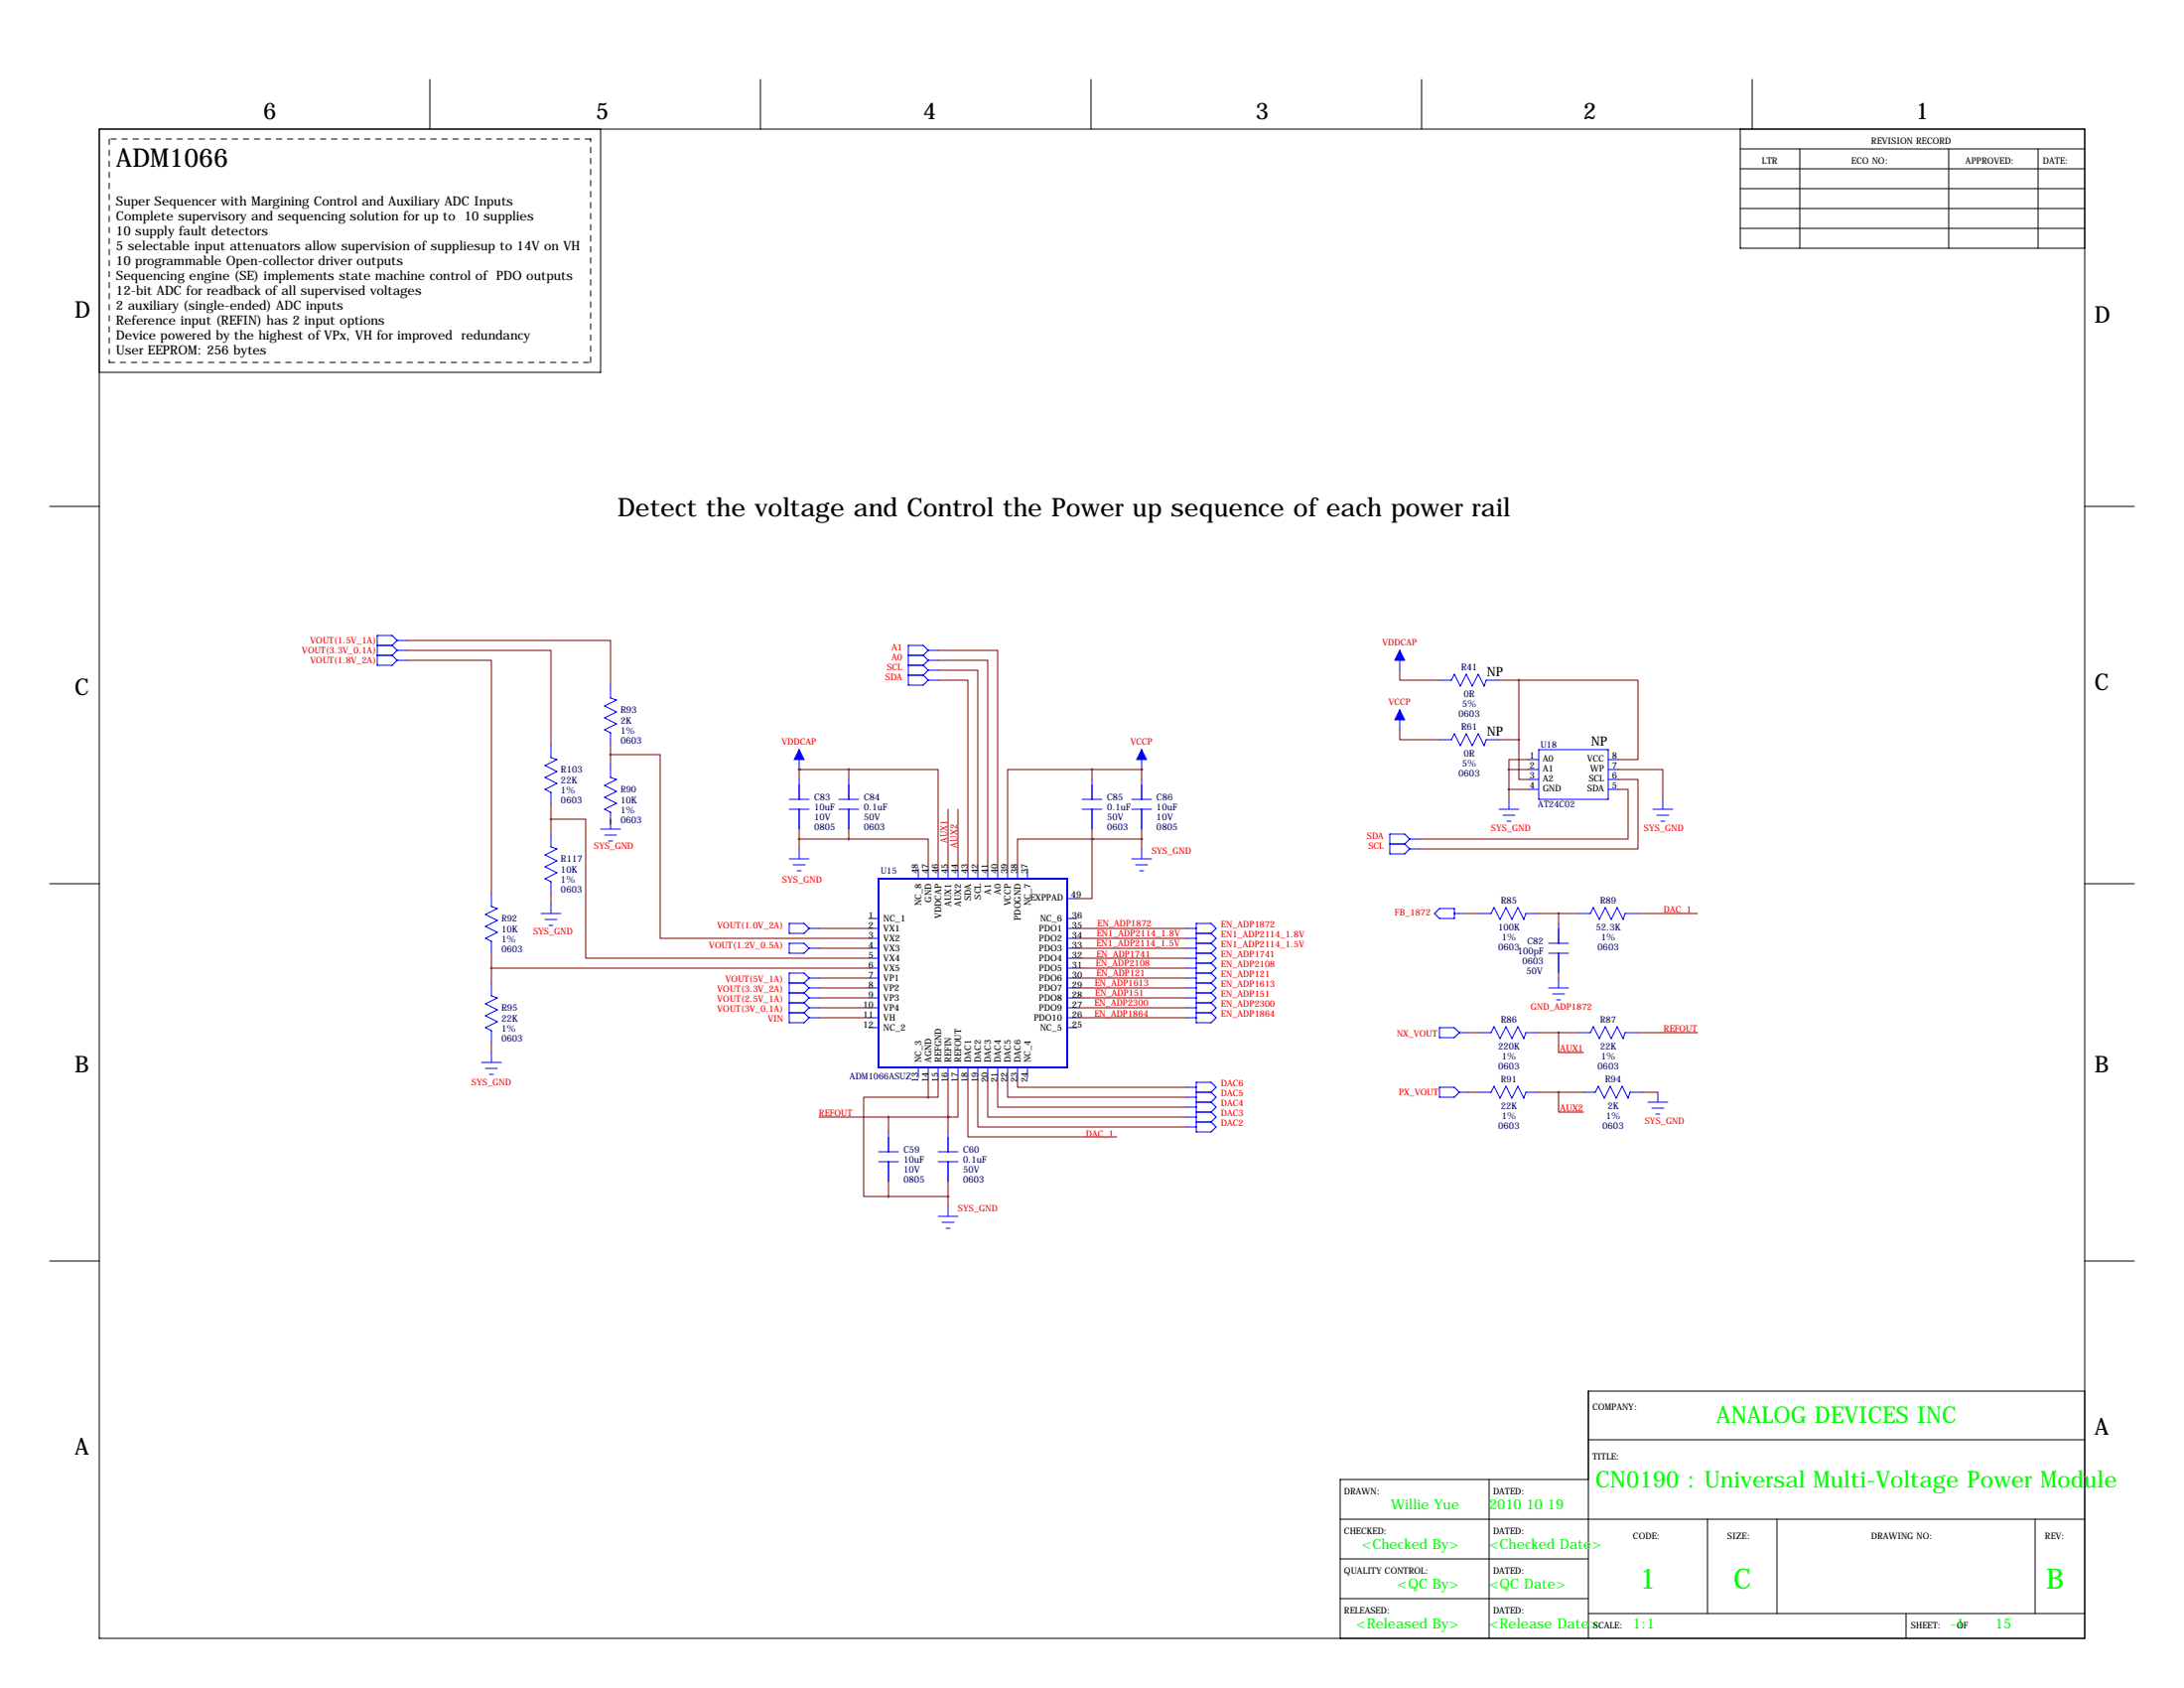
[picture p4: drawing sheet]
<svg xmlns="http://www.w3.org/2000/svg" width="559mm" height="432mm" viewBox="0 0 559 432" stroke-linecap="round" stroke-linejoin="round" font-family="sans-serif">
<g fill="none" stroke="#000" stroke-width=".25">
<path d="M25.4 33h508v386.1h-508zM110 20.3v12.7M153.7 33v62.2h-128.3M194.6 20.3v12.7M279.1 20.3v12.7M363.7 20.3v12.7M445.3 38.1h88.1M445.3 33v30.5h88.1M448.3 20.3v12.7M460.5 38.1v25.4M498.6 38.1v25.4M521.5 38.1v25.4"/>
<path d="M445.3 48.3h88.1M445.3 43.2h88.1M445.3 53.3h88.1M445.3 58.4h88.1M12.7 129.5h12.7M533.4 129.5h12.7M12.7 226.1h12.7M533.4 226.1h12.7M12.7 322.6h12.7M533.4 322.6h12.7M533.4 355.9h-127v63.2M381 378.5v40.6"/>
<path d="M406.4 368.3h127M406.4 378.5h-63.5v40.6M342.9 388.6h190.5M342.9 398.8h63.5M436.9 388.6v24.1M454.7 388.6v24.1M520.7 388.6v24.1M342.9 408.9h63.5M406.4 412.7h127M487.7 412.7v6.4"/>
</g>
<path d="M27.9 35.6v57.1M151.1 35.6h-123.2M27.9 92.7h123.2M151.1 92.7v-57.1" fill="none" stroke="#000" stroke-width=".25" stroke-dasharray="1.4 1.4"/>
<g fill="none" stroke="#00f" stroke-width=".25">
<path d="M96.5 165.1h3.8M96.5 167.6h3.8M100.3 167.6l1.3 1.3M100.3 165.1l1.3 1.3M101.6 163.8h2.5M101.6 163.8l-1.3 1.3M101.6 163.8l-1.3-1.2h-3.8v7.6h3.8l1.3-1.3M101.6 168.9h2.5M101.6 166.4h2.5M101.6 166.4l-1.3 1.2M156.2 175.3v3.3l1.5 .5-3 1.5 3 1.5-3 1.5 3 1.6-3 1.5 1.5 .8v3M232.4 170.2h3.8"/>
<path d="M232.4 167.6h3.8M232.4 172.7h3.8M236.2 172.7l1.3 1.3M236.2 170.2l1.3 1.2M236.2 167.6l1.3 1.3M237.5 174h2.5M237.5 166.4l-1.3-1.3h-3.8v10.2h3.8l1.3-1.3M237.5 168.9h2.5M237.5 171.4h2.5M237.5 171.4l-1.3 1.3M237.5 168.9l-1.3 1.3M237.5 166.4h2.5"/>
<path d="M237.5 166.4l-1.3 1.2M358.1 166.4v5M368.3 174h3l.8-1.5 1.5 3 1.6-3 1.5 3 1.5-3 1.5 3 .5-1.5h3.3M141 190.5v3.3l1.5 .5-3.1 1.5 3.1 1.6-3.1 1.5 3.1 1.5-3.1 1.5 1.6 .8v3M156.2 195.6v3.3l1.5 .5-3 1.5 3 1.5-3 1.6 3 1.5-3 1.5 1.5 .8v4.3M204.5 191.8v5M204.5 199.4v5.1M217.2 199.4v5.1M279.4 199.4v5.1M292.1 191.8v5M292.1 199.4v5.1M358.1 181.6v5.1"/>
<path d="M368.3 189.2h3l.8-1.5 1.5 3.1 1.6-3.1 1.5 3.1 1.5-3.1 1.5 3.1 .5-1.6h3.3M391.2 194.3h2.5M391.2 196.8h2.5M391.2 199.4h2.5M393.7 191.8h17.8v12.7h-17.8zM411.5 194.3h2.5M411.5 196.8h2.5M411.5 199.4h2.5M141 213.4v3.3l1.5 .5-3.1 1.5 3.1 1.5-3.1 1.5 3.1 1.6-3.1 1.5 1.6 .8v3M153.7 212.1h5M154.7 213.6h3M155.7 215.1h1"/>
<path d="M201.9 204.5h5.1M201.9 207h5.1M201.9 219.7h5.1M204.5 207v5.1M204.5 217.2v2.5M214.6 204.5h5.1M214.6 207h5.1M217.2 207v5.1M276.9 204.5h5M276.9 207h5M279.4 207v5.1M289.6 204.5h5"/>
<path d="M289.6 207h5M289.6 219.7h5M292.1 207v5.1M292.1 217.2v2.5M355.6 215.9h3.8M359.4 215.9l1.3 1.3M360.7 217.2h2.5M360.7 214.6l-1.3-1.2h-3.8v5h3.8l1.3-1.2M360.7 214.6h2.5M360.7 214.6l-1.3 1.3M383.5 207h5.1M384.6 208.5h3"/>
<path d="M385.6 210.1h1M386.1 204.5v2.5M391.2 201.9h2.5M411.5 201.9h2.5M422.9 207h5.1M423.9 208.5h3.1M424.9 210.1h1.1M425.4 204.5v2.5M125.7 228.6v3.3l1.6 .5-3.1 1.5 3.1 1.6-3.1 1.5 3.1 1.5-3.1 1.5 1.5 .8v3M138.4 233.7h5.1M139.4 235.2h3.1M140.5 236.7h1"/>
<path d="M141 231.1v2.6M201.9 236.2h3.8l1.3 1.3-1.3 1.3h-3.8zM202.9 221.2h3.1M204 222.8h1M207 237.5h2.5M222.2 234.9h2.6M222.2 237.5h2.6M234.9 222.2v2.6M237.5 222.2v2.6M240 222.2v2.6M242.6 222.2v2.6M245.1 222.2v2.6"/>
<path d="M247.6 222.2v2.6M250.2 222.2v2.6M252.7 222.2v2.6M255.3 222.2v2.6M257.8 222.2v2.6M260.3 222.2v2.6M262.9 222.2v2.6M273 234.9h2.6M273 237.5h2.6M273 229.9h2.6M290.6 221.2h3M291.6 222.8h1"/>
<path d="M303.5 237.5h2.6M306.1 238.8h3.8M309.9 238.8l1.2-1.3-1.2-1.3h-3.8v25.4h3.8l1.2-1.3-1.2-1.2M309.9 238.8l1.2 1.2-1.2 1.3M368.3 232.4h3.8v2.5h-3.8l-1.3-1.2zM372.1 233.7h2.5M378.5 233.7h3l.8-1.5 1.5 3 1.5-3 1.5 3 1.6-3 1.5 3 .5-1.5h3.3M398.8 236.2v5.1M403.9 233.7h3l.8-1.5 1.5 3 1.5-3 1.5 3 1.6-3 1.5 3 .5-1.5h3.3M125.7 251.5v3.3l1.6 .5-3.1 1.5 3.1 1.5-3.1 1.5 3.1 1.6-3.1 1.5 1.5 .8v3M201.9 241.3h3.8l1.3 1.3-1.3 1.2h-3.8zM201.9 251.5h3.8"/>
<path d="M201.9 254h3.8M201.9 256.5h3.8M201.9 259.1h3.8M205.7 251.5l1.3 1.2M205.7 254l1.3 1.3M205.7 256.5l1.3 1.3M205.7 259.1l1.3 1.2M207 242.6h2.5M207 250.2h2.5M207 252.7h2.5M207 255.3h2.5M207 257.8h2.5"/>
<path d="M207 250.2l-1.3-1.3h-3.8v12.7h3.8l1.3-1.3M207 250.2l-1.3 1.3M207 252.7l-1.3 1.3M207 255.3l-1.3 1.2M207 257.8l-1.3 1.3M222.2 240h2.6M222.2 242.6h2.6M222.2 245.1h2.6M222.2 247.6h2.6M222.2 250.2h2.6M222.2 252.7h2.6M222.2 255.3h2.6"/>
<path d="M222.2 257.8h2.6M273 240h2.6M273 242.6h2.6M273 245.1h2.6M273 247.6h2.6M273 250.2h2.6M273 252.7h2.6M273 255.3h2.6M273 257.8h2.6M303.5 240h2.6M303.5 242.6h2.6M303.5 245.1h2.6"/>
<path d="M303.5 247.6h2.6M303.5 250.2h2.6M303.5 252.7h2.6M303.5 255.3h2.6M303.5 257.8h2.6M306.1 241.3h3.8M306.1 243.8h3.8M306.1 251.5h3.8M306.1 248.9h3.8M306.1 254h3.8M306.1 256.5h3.8M306.1 259.1h3.8"/>
<path d="M306.1 246.4h3.8M309.9 256.5l1.2 1.3-1.2 1.3M309.9 254l1.2 1.3-1.2 1.2M309.9 251.5l1.2 1.2-1.2 1.3M309.9 248.9l1.2 1.3-1.2 1.3M309.9 246.4l1.2 1.2-1.2 1.3M309.9 243.8l1.2 1.3-1.2 1.3M309.9 241.3l1.2 1.3-1.2 1.2M396.2 241.3h5.1M396.2 243.8h5.1M396.2 252.7h5.1M397.3 254.3h3"/>
<path d="M398.3 255.8h1M398.8 243.8v5.1M398.8 250.2v2.5M123.2 271.8h5.1M124.2 273.3h3.1M125.2 274.8h1M125.7 269.2v2.6M207 260.3h2.5M222.2 260.3h2.6M222.2 262.9h2.6M234.9 273v2.6M237.5 273v2.6"/>
<path d="M240 273v2.6M242.6 273v2.6M245.1 273v2.6M247.6 273v2.6M250.2 273v2.6M252.7 273v2.6M255.3 273v2.6M257.8 273v2.6M260.3 273v2.6M262.9 273v2.6M273 260.3h2.6M273 262.9h2.6"/>
<path d="M303.5 260.3h2.6M303.5 278.1h2.6M306.1 279.4h3.8M309.9 279.4l1.2-1.3-1.2-1.2h-3.8v12.7h3.8l1.2-1.3-1.2-1.3M309.9 279.4l1.2 1.3-1.2 1.2M368.3 262.9h3.8l1.3 1.3-1.3 1.2h-3.8zM368.3 278.1h3.8l1.3 1.3-1.3 1.3h-3.8zM373.4 264.2h2.5M373.4 279.4h2.5M378.5 264.2h3l.8-1.6 1.5 3.1 1.5-3.1 1.5 3.1 1.6-3.1 1.5 3.1 .5-1.5h3.3M378.5 279.4h3l.8-1.5 1.5 3 1.5-3 1.5 3 1.6-3 1.5 3 .5-1.5h3.3M403.9 264.2h3l.8-1.6 1.5 3.1 1.5-3.1 1.5 3.1 1.6-3.1 1.5 3.1 .5-1.5h3.3"/>
<path d="M405.1 279.4h3.1l.7-1.5 1.6 3 1.5-3 1.5 3 1.5-3 1.6 3 .5-1.5h3.3M424.2 279.4v2.5M224.8 294.6h5.1M224.8 297.2h5.1M227.3 289.6v5M227.3 297.2v5.1M240 294.6h5.1M240 297.2h5.1M242.6 289.6v5M242.6 297.2v5.1M303.5 280.7h2.6M303.5 283.2h2.6"/>
<path d="M303.5 285.8h2.6M303.5 288.3h2.6M306.1 281.9h3.8M306.1 284.5h3.8M306.1 287h3.8M309.9 281.9l1.2 1.3-1.2 1.3M309.9 284.5l1.2 1.3-1.2 1.2M421.6 281.9h5.1M422.7 283.5h3M423.7 285h1M240 311.1h5.1M241 312.7h3.1"/>
<path d="M242.1 314.2h1M242.6 308.6v2.5"/>
</g>
<path d="M224.8 224.8h48.2v48.2h-48.2z" fill="none" stroke="#00f" stroke-width=".51"/>
<g fill="#00f" stroke="#00f" stroke-width=".25">
<path d="M204.5 191.8l1.2 2.5h-2.5z"/>
<path d="M292.1 191.8l1.3 2.5h-2.6z"/>
<path d="M358.1 166.4l1.3 2.5h-2.5z"/>
<path d="M358.1 181.6l1.3 2.5h-2.5z"/>
</g>
<g fill="none" stroke="#800000" stroke-width=".25">
<path d="M104.1 163.8h52.1v11.5M104.1 168.9h21.6v59.7M104.1 166.4h36.9v24.1M240 174h7.6v48.2M240 171.4h10.2v50.8M240 168.9h12.7v53.3M240 166.4h15.3v55.8M358.1 171.4v2.6h10.2M383.5 174h5.1M388.6 174h30.5v20.3h-5.1M388.6 174v15.2M156.2 193h12.7v47h53.3"/>
<path d="M156.2 190.5v5.1M204.5 196.8h.1M204.5 196.8v2.6M204.5 196.8h12.7M217.2 196.8h22.8v25.4M217.2 196.8v2.6M279.4 196.8h-21.6v25.4M279.4 196.8h12.7M279.4 196.8v2.6M292.1 196.8h.1M292.1 196.8v2.6M358.1 186.7v2.5h10.2"/>
<path d="M383.5 189.2h5.1M386.1 196.8h5.1M386.1 196.8v7.7M388.6 189.2v10.2h2.6M391.2 194.3h-5.1v2.5M414 199.4h5.1v17.8h-55.9M414 196.8h11.4v7.7M141 209.5h8.9v35.6h72.3M141 205.7v7.7M156.2 209.5v1.3M204.5 212.1v5.1M204.5 214.6h12.7"/>
<path d="M217.2 214.6h20.3v7.6M217.2 212.1v2.5M242.6 207v15.2M245.1 207v15.2M279.4 214.6h-19.1v7.6M279.4 214.6v15.3h-3.8M279.4 214.6h.1M279.4 214.6h12.7M279.4 212.1v2.5M292.1 212.1v5.1M386.1 201.9h5.1M414 201.9h2.6v12.7h-53.4"/>
<path d="M141 228.6v2.5M209.5 237.5h12.7M275.6 237.5h27.9M374.6 233.7h3.9M393.7 233.7h10.2M398.8 233.7v2.5M419.1 233.7h15.2M125.7 247.6h96.5M125.7 243.8v7.7M209.5 242.6h12.7M209.5 250.2h12.7M209.5 252.7h12.7"/>
<path d="M209.5 255.3h12.7M209.5 257.8h12.7M275.6 242.6h27.9M275.6 247.6h27.9M275.6 250.2h27.9M275.6 252.7h27.9M275.6 255.3h27.9M275.6 257.8h27.9M275.6 245.1h27.9M275.6 240h27.9M398.8 248.9v1.3M125.7 266.7v2.5"/>
<path d="M209.5 260.3h12.7M237.5 275.6v5.1M240 275.6v5.1h-2.5M242.6 275.6v14M245.1 275.6v10.2h-2.5M247.6 275.6v15.2h38.2M250.2 275.6v12.7h53.3M252.7 275.6v10.2h50.8M255.3 275.6v7.6h48.2M257.8 275.6v5.1h45.7M260.3 275.6v2.5h43.2M275.6 260.3h27.9"/>
<path d="M375.9 264.2h2.6M375.9 279.4h2.6M393.7 264.2h10.2M393.7 279.4h11.4M398.8 264.2v5h6.3M398.8 279.4v5.1h6.3M419.1 264.2h15.2M420.4 279.4h3.8M209.5 285.8h33.1M227.3 285.8v3.8M237.5 280.7h-16.5v25.4h6.3M242.6 285.8h.1"/>
<path d="M227.3 302.3v3.8M227.3 306.1h15.3M242.6 302.3v6.3"/>
</g>
<path d="M242.5 285.8a.05 .05 0 0 0 .1 0 .05 .05 0 0 0-.1 0zM242.5 306.1a.05 .05 0 0 0 .1 0 .05 .05 0 0 0-.1 0zM227.3 306.1a.05 .05 0 0 0 .1 0 .05 .05 0 0 0-.1 0zM204.4 214.6a.05 .05 0 0 0 .1 0 .05 .05 0 0 0-.1 0zM217.1 214.6a.05 .05 0 0 0 .1 0 .05 .05 0 0 0-.1 0zM217.1 196.9a.05 .05 0 0 0 .1 0 .05 .05 0 0 0-.1 0zM204.4 196.9a.05 .05 0 0 0 .1 0 .05 .05 0 0 0-.1 0zM242.5 285.8a.05 .05 0 0 0 .1 0 .05 .05 0 0 0-.1 0zM227.3 285.8a.05 .05 0 0 0 .1 0 .05 .05 0 0 0-.1 0zM125.7 247.7a.05 .05 0 0 0 .1 0 .05 .05 0 0 0-.1 0zM140.9 209.6a.05 .05 0 0 0 .1 0 .05 .05 0 0 0-.1 0z" fill="#800000" stroke="#800000" stroke-width=".63"/>
<g font-size="7.3" fill="#0f0">
<text x="419.6" y="406.4">1</text>
<text x="443.5" y="406.4">C</text>
<text x="523.5" y="406.4">B</text>
</g>
<g font-size="6.6">
<text x="29.7" y="42.7">ADM1066</text>
<text x="158" y="132.1">Detect the voltage and Control the Power up sequence of each power rail</text>
</g>
<g font-size="5.9">
<text x="67.3" y="30.5">6</text>
<text x="152.4" y="30.5">5</text>
<text x="236.2" y="30.5">4</text>
<text x="321.3" y="30.5">3</text>
<text x="405.1" y="30.5">2</text>
<text x="490.2" y="30.5">1</text>
<text x="19" y="81.3">D</text>
<text x="535.9" y="82.6">D</text>
<text x="19" y="177.8">C</text>
<text x="535.9" y="176.5">C</text>
<text x="19" y="274.3">B</text>
<text x="535.9" y="274.3">B</text>
<text x="535.9" y="367">A</text>
<text x="19" y="372.1">A</text>
</g>
<g font-size="5.9" fill="#0f0">
<text x="439.2" y="364">ANALOG DEVICES INC</text>
<text x="408.3" y="380.5">CN0190 : Universal Multi-Voltage Power Module</text>
</g>
<g font-size="3.6" fill="#0f0">
<text x="355.9" y="386.1">Willie Yue</text>
<text x="381" y="386.1">2010 10 19</text>
<text x="348.4" y="396.2">&lt;Checked By&gt;</text>
<text x="381" y="396.2">&lt;Checked Date&gt;</text>
<text x="357.6" y="406.4">&lt;QC By&gt;</text>
<text x="381" y="406.4">&lt;QC Date&gt;</text>
<text x="347" y="416.6">&lt;Released By&gt;</text>
<text x="381" y="416.6">&lt;Release Date&gt;</text>
<text x="417.8" y="416.6">1:1</text>
<text x="499.1" y="416.6">-1</text>
<text x="510.5" y="416.6">15</text>
</g>
<g font-size="3.3">
<text x="29.7" y="52.6">Super Sequencer with Margining Control and Auxiliary ADC Inputs</text>
<text x="29.7" y="56.4">Complete supervisory and sequencing solution for up to 10 supplies</text>
<text x="29.7" y="60.2">10 supply fault detectors</text>
<text x="29.7" y="64">5 selectable input attenuators allow supervision of suppliesup to 14V on VH</text>
<text x="29.7" y="67.8">10 programmable Open-collector driver outputs</text>
<text x="29.7" y="71.6">Sequencing engine (SE) implements state machine control of PDO outputs</text>
<text x="29.7" y="75.4">12-bit ADC for readback of all supervised voltages</text>
<text x="29.7" y="79.2">2 auxiliary (single-ended) ADC inputs</text>
<text x="29.7" y="83.1">Reference input (REFIN) has 2 input options</text>
<text x="29.7" y="86.9">Device powered by the highest of VPx, VH for improved redundancy</text>
<text x="29.7" y="90.7">User EEPROM: 256 bytes</text>
<text x="380.5" y="173">NP</text>
<text x="380.5" y="188.2">NP</text>
<text x="407.2" y="190.8">NP</text>
</g>
<g font-size="2.4" fill="#000080">
<text x="373.8" y="171.5">R41</text>
<text x="374.5" y="178.2">0R</text>
<text x="158.7" y="182.4">R93</text>
<text x="158.7" y="185">2K</text>
<text x="373.2" y="183.3">0603</text>
<text x="374.1" y="180.7">5%</text>
<text x="158.7" y="187.6">1%</text>
<text x="158.7" y="190.1">0603</text>
<text x="373.8" y="186.7">R61</text>
<text x="143.5" y="197.6">R103</text>
<text x="374.1" y="196">5%</text>
<text x="374.5" y="193.4">0R</text>
<text x="143.5" y="200.3">22K</text>
<text x="143.5" y="202.8">1%</text>
<text x="373.2" y="198.5">0603</text>
<text x="143.5" y="205.4">0603</text>
<text x="158.7" y="205.4">10K</text>
<text x="158.7" y="207.9">1%</text>
<text x="208.3" y="204.7">C83</text>
<text x="208.3" y="207.1">10uF</text>
<text x="208.3" y="209.7">10V</text>
<text x="221" y="204.7">C84</text>
<text x="221" y="207.1">0.1uF</text>
<text x="221" y="209.7">50V</text>
<text x="283.2" y="204.7">C85</text>
<text x="283.2" y="207.1">0.1uF</text>
<text x="283.2" y="209.7">50V</text>
<text x="295.9" y="204.7">C86</text>
<text x="295.9" y="207.1">10uF</text>
<text x="295.9" y="209.7">10V</text>
<text x="158.7" y="210.4">0603</text>
<text x="208.3" y="212.2">0805</text>
<text x="221" y="212.2">0603</text>
<text x="283.2" y="212.2">0603</text>
<text x="295.9" y="212.2">0805</text>
<text x="143.5" y="220.5">R117</text>
<text x="143.5" y="223.1">10K</text>
<text x="143.5" y="225.7">1%</text>
<text x="143.5" y="228.2">0603</text>
<text x="384" y="231.1">R85</text>
<text x="409.4" y="231.1">R89</text>
<text x="128.3" y="238.4">10K</text>
<text x="383.3" y="237.9">100K</text>
<text x="408.3" y="237.9">52.3K</text>
<text x="128.3" y="240.9">1%</text>
<text x="128.3" y="243.5">0603</text>
<text x="383.4" y="243">0603</text>
<text x="384.2" y="240.4">1%</text>
<text x="388.3" y="244">100pF</text>
<text x="390.8" y="241.6">C82</text>
<text x="408.8" y="243">0603</text>
<text x="409.6" y="240.4">1%</text>
<text x="389.5" y="246.5">0603</text>
<text x="390.5" y="249.1">50V</text>
<text x="128.3" y="258.6">R95</text>
<text x="128.3" y="261.2">22K</text>
<text x="128.3" y="263.8">1%</text>
<text x="384" y="261.6">R86</text>
<text x="128.3" y="266.3">0603</text>
<text x="383.3" y="268.4">220K</text>
<text x="409.4" y="268.4">22K</text>
<text x="383.4" y="273.4">0603</text>
<text x="384.2" y="270.9">1%</text>
<text x="408.8" y="273.4">0603</text>
<text x="409.6" y="270.9">1%</text>
<text x="410.6" y="276.9">R94</text>
<text x="384" y="283.6">22K</text>
<text x="384.2" y="286.1">1%</text>
<text x="410.9" y="286.1">1%</text>
<text x="411.3" y="283.6">2K</text>
<text x="383.4" y="288.7">0603</text>
<text x="410" y="288.7">0603</text>
<text x="231.1" y="294.9">C59</text>
<text x="231.1" y="297.3">10uF</text>
<text x="231.1" y="299.9">10V</text>
<text x="246.4" y="294.9">C60</text>
<text x="246.4" y="297.3">0.1uF</text>
<text x="246.4" y="299.9">50V</text>
<text x="231.1" y="302.4">0805</text>
<text x="246.4" y="302.4">0603</text>
</g>
<g font-size="2.4" fill="#f00">
<text x="244.9" y="216.8" transform="rotate(-90 244.9 216.8)">AUX2</text>
<text x="399.2" y="269">AUX1</text>
<text x="399.2" y="284.2">AUX2</text>
</g>
<g font-size="2.3">
<text x="450.8" y="41.9">LTR</text>
<text x="473.7" y="41.9">ECO NO:</text>
<text x="478.8" y="36.8">REVISION RECORD</text>
<text x="502.9" y="41.9">APPROVED:</text>
<text x="522.7" y="41.9">DATE:</text>
<text x="391.4" y="194.1">1</text>
<text x="391.4" y="196.6">2</text>
<text x="394.7" y="194.9">A0</text>
<text x="394.7" y="197.4">A1</text>
<text x="406.1" y="194.9">VCC</text>
<text x="406.9" y="197.4">WP</text>
<text x="412.5" y="196.6">7</text>
<text x="412.5" y="194.1">8</text>
<text x="391.4" y="199.1">3</text>
<text x="391.4" y="201.7">4</text>
<text x="394.7" y="199.9">A2</text>
<text x="394.7" y="202.5">GND</text>
<text x="406.1" y="202.5">SDA</text>
<text x="406.5" y="199.9">SCL</text>
<text x="412.5" y="201.7">5</text>
<text x="412.5" y="199.1">6</text>
<text x="234.9" y="223.5" transform="rotate(-90 234.9 223.5)">48</text>
<text x="237.5" y="223.5" transform="rotate(-90 237.5 223.5)">47</text>
<text x="240" y="223.5" transform="rotate(-90 240 223.5)">46</text>
<text x="242.6" y="223.5" transform="rotate(-90 242.6 223.5)">45</text>
<text x="245.1" y="223.5" transform="rotate(-90 245.1 223.5)">44</text>
<text x="247.6" y="223.5" transform="rotate(-90 247.6 223.5)">43</text>
<text x="250.2" y="223.5" transform="rotate(-90 250.2 223.5)">42</text>
<text x="252.7" y="223.5" transform="rotate(-90 252.7 223.5)">41</text>
<text x="255.3" y="223.5" transform="rotate(-90 255.3 223.5)">40</text>
<text x="257.8" y="223.5" transform="rotate(-90 257.8 223.5)">39</text>
<text x="260.3" y="223.5" transform="rotate(-90 260.3 223.5)">38</text>
<text x="262.9" y="223.5" transform="rotate(-90 262.9 223.5)">37</text>
<text x="235.8" y="231.7" transform="rotate(-90 235.8 231.7)">NC_8</text>
<text x="238.3" y="230.8" transform="rotate(-90 238.3 230.8)">GND</text>
<text x="243.4" y="231.9" transform="rotate(-90 243.4 231.9)">AUX1</text>
<text x="245.9" y="231.9" transform="rotate(-90 245.9 231.9)">AUX2</text>
<text x="248.5" y="230.4" transform="rotate(-90 248.5 230.4)">SDA</text>
<text x="251" y="230" transform="rotate(-90 251 230)">SCL</text>
<text x="253.5" y="228.8" transform="rotate(-90 253.5 228.8)">A1</text>
<text x="256.1" y="228.8" transform="rotate(-90 256.1 228.8)">A0</text>
<text x="258.6" y="231.7" transform="rotate(-90 258.6 231.7)">VCCP</text>
<text x="263.6" y="230.4">EXPPAD</text>
<text x="263.7" y="231.7" transform="rotate(-90 263.7 231.7)">NC_7</text>
<text x="274.1" y="229.6">49</text>
<text x="222.2" y="234.9">1</text>
<text x="222.2" y="237.5">2</text>
<text x="226.1" y="235.8">NC_1</text>
<text x="226.1" y="238.3">VX1</text>
<text x="240.8" y="234.9" transform="rotate(-90 240.8 234.9)">VDDCAP</text>
<text x="261.2" y="235.4" transform="rotate(-90 261.2 235.4)">PDOGND</text>
<text x="265.8" y="238.3">PDO1</text>
<text x="266.1" y="235.8">NC_6</text>
<text x="274.3" y="237.5">35</text>
<text x="274.3" y="234.9">36</text>
<text x="222.2" y="240">3</text>
<text x="222.2" y="242.6">4</text>
<text x="222.2" y="245.1">5</text>
<text x="226.1" y="240.8">VX2</text>
<text x="226.1" y="243.4">VX3</text>
<text x="226.1" y="245.9">VX4</text>
<text x="265.8" y="245.9">PDO4</text>
<text x="265.8" y="243.4">PDO3</text>
<text x="265.8" y="240.8">PDO2</text>
<text x="274.3" y="245.1">32</text>
<text x="274.3" y="242.6">33</text>
<text x="274.3" y="240">34</text>
<text x="222.2" y="247.6">6</text>
<text x="222.2" y="250.2">7</text>
<text x="226.1" y="248.5">VX5</text>
<text x="226.1" y="251">VP1</text>
<text x="265.8" y="251">PDO6</text>
<text x="265.8" y="248.5">PDO5</text>
<text x="274.3" y="250.2">30</text>
<text x="274.3" y="247.6">31</text>
<text x="220.9" y="257.8">10</text>
<text x="222.2" y="252.7">8</text>
<text x="222.2" y="255.3">9</text>
<text x="226.1" y="253.5">VP2</text>
<text x="226.1" y="256.1">VP3</text>
<text x="265.8" y="256.1">PDO8</text>
<text x="265.8" y="253.5">PDO7</text>
<text x="274.3" y="257.8">27</text>
<text x="274.3" y="255.3">28</text>
<text x="274.3" y="252.7">29</text>
<text x="220.9" y="260.3">11</text>
<text x="220.9" y="262.9">12</text>
<text x="226.1" y="258.6">VP4</text>
<text x="226.1" y="261.2">VH</text>
<text x="226.1" y="263.7">NC_2</text>
<text x="264.5" y="261.2">PDO10</text>
<text x="265.8" y="258.6">PDO9</text>
<text x="266.1" y="263.7">NC_5</text>
<text x="274.3" y="262.9">25</text>
<text x="274.3" y="260.3">26</text>
<text x="235.8" y="271.8" transform="rotate(-90 235.8 271.8)">NC_3</text>
<text x="238.3" y="271.8" transform="rotate(-90 238.3 271.8)">AGND</text>
<text x="240.8" y="271.8" transform="rotate(-90 240.8 271.8)">REFGND</text>
<text x="243.4" y="271.8" transform="rotate(-90 243.4 271.8)">REFIN</text>
<text x="245.9" y="271.8" transform="rotate(-90 245.9 271.8)">REFOUT</text>
<text x="248.5" y="271.8" transform="rotate(-90 248.5 271.8)">DAC1</text>
<text x="251" y="271.8" transform="rotate(-90 251 271.8)">DAC2</text>
<text x="253.5" y="271.8" transform="rotate(-90 253.5 271.8)">DAC3</text>
<text x="256.1" y="271.8" transform="rotate(-90 256.1 271.8)">DAC4</text>
<text x="258.6" y="271.8" transform="rotate(-90 258.6 271.8)">DAC5</text>
<text x="261.2" y="271.8" transform="rotate(-90 261.2 271.8)">DAC6</text>
<text x="263.7" y="271.8" transform="rotate(-90 263.7 271.8)">NC_4</text>
<text x="234.9" y="277" transform="rotate(-90 234.9 277)">13</text>
<text x="237.5" y="277" transform="rotate(-90 237.5 277)">14</text>
<text x="240" y="277" transform="rotate(-90 240 277)">15</text>
<text x="242.6" y="277" transform="rotate(-90 242.6 277)">16</text>
<text x="245.1" y="277" transform="rotate(-90 245.1 277)">17</text>
<text x="247.6" y="277" transform="rotate(-90 247.6 277)">18</text>
<text x="250.2" y="277" transform="rotate(-90 250.2 277)">19</text>
<text x="252.7" y="277" transform="rotate(-90 252.7 277)">20</text>
<text x="255.3" y="277" transform="rotate(-90 255.3 277)">21</text>
<text x="257.8" y="277" transform="rotate(-90 257.8 277)">22</text>
<text x="260.3" y="277" transform="rotate(-90 260.3 277)">23</text>
<text x="262.9" y="277" transform="rotate(-90 262.9 277)">24</text>
<text x="407.4" y="360.7">COMPANY:</text>
<text x="407.4" y="373.4">TITLE:</text>
<text x="343.9" y="382.3">DRAWN:</text>
<text x="382" y="382.3">DATED:</text>
<text x="343.9" y="392.4">CHECKED:</text>
<text x="382" y="392.4">DATED:</text>
<text x="417.8" y="393.7">CODE:</text>
<text x="442" y="393.7">SIZE:</text>
<text x="478.8" y="393.7">DRAWING NO:</text>
<text x="523.2" y="393.7">REV:</text>
<text x="343.9" y="402.6">QUALITY CONTROL:</text>
<text x="382" y="402.6">DATED:</text>
<text x="343.9" y="412.7">RELEASED:</text>
<text x="382" y="412.7">DATED:</text>
<text x="407.7" y="416.6">SCALE:</text>
<text x="488.9" y="416.6">SHEET:</text>
<text x="500.7" y="416.6">OF</text>
</g>
<g font-size="2.3" fill="#f00">
<text x="77.3" y="167.1">VOUT(3.3V_0.1A)</text>
<text x="79.4" y="164.6">VOUT(1.5V_1A)</text>
<text x="228.1" y="166.4">A1</text>
<text x="353.7" y="165.1">VDDCAP</text>
<text x="79.4" y="169.7">VOUT(1.8V_2A)</text>
<text x="226.5" y="174">SDA</text>
<text x="226.9" y="171.5">SCL</text>
<text x="228.1" y="168.9">A0</text>
<text x="355.3" y="180.3">VCCP</text>
<text x="200.1" y="190.5">VDDCAP</text>
<text x="289.3" y="190.5">VCCP</text>
<text x="242.3" y="215.6" transform="rotate(-90 242.3 215.6)">AUX1</text>
<text x="349.7" y="214.6">SDA</text>
<text x="381.5" y="212.6">SYS_GND</text>
<text x="420.6" y="212.6">SYS_GND</text>
<text x="151.9" y="217.3">SYS_GND</text>
<text x="294.6" y="218.4">SYS_GND</text>
<text x="350.1" y="217.2">SCL</text>
<text x="200.2" y="225.8">SYS_GND</text>
<text x="425.7" y="233.4">DAC_1</text>
<text x="136.4" y="239">SYS_GND</text>
<text x="183.5" y="237.5">VOUT(1.0V_2A)</text>
<text x="280.6" y="239.6">EN1_ADP2114_1.8V</text>
<text x="280.8" y="237">EN_ADP1872</text>
<text x="312.4" y="239.8">EN1_ADP2114_1.8V</text>
<text x="312.4" y="237.2">EN_ADP1872</text>
<text x="356.9" y="234.2">FB_1872</text>
<text x="181.4" y="242.6">VOUT(1.2V_0.5A)</text>
<text x="280.5" y="244.9">EN_ADP1741</text>
<text x="280.5" y="242">EN1_ADP2114_1.5V</text>
<text x="312.4" y="244.9">EN_ADP1741</text>
<text x="312.4" y="242.3">EN1_ADP2114_1.5V</text>
<text x="185.6" y="251.2">VOUT(5V_1A)</text>
<text x="280.4" y="247.2">EN_ADP2108</text>
<text x="280.5" y="249.6">EN_ADP121</text>
<text x="312.4" y="249.9">EN_ADP121</text>
<text x="312.4" y="247.4">EN_ADP2108</text>
<text x="183.5" y="253.7">VOUT(3.3V_2A)</text>
<text x="183.5" y="256.3">VOUT(2.5V_1A)</text>
<text x="280" y="257.4">EN_ADP2300</text>
<text x="280.1" y="252.3">EN_ADP1613</text>
<text x="280.2" y="254.8">EN_ADP151</text>
<text x="312.4" y="257.6">EN_ADP2300</text>
<text x="312.4" y="255">EN_ADP151</text>
<text x="312.4" y="252.5">EN_ADP1613</text>
<text x="183.5" y="258.8">VOUT(3V_0.1A)</text>
<text x="196.5" y="261.4">VIN</text>
<text x="280" y="260">EN_ADP1864</text>
<text x="312.4" y="260.1">EN_ADP1864</text>
<text x="391.7" y="258.3">GND_ADP1872</text>
<text x="425.7" y="263.9">REFOUT</text>
<text x="357.4" y="265.2">NX_VOUT</text>
<text x="120.6" y="277.6">SYS_GND</text>
<text x="312.4" y="277.9">DAC6</text>
<text x="312.4" y="280.4">DAC5</text>
<text x="357.9" y="280.2">PX_VOUT</text>
<text x="209.5" y="285.5">REFOUT</text>
<text x="312.4" y="283">DAC4</text>
<text x="312.4" y="285.5">DAC3</text>
<text x="420.8" y="287.5">SYS_GND</text>
<text x="277.9" y="290.8">DAC_1</text>
<text x="312.4" y="288">DAC2</text>
<text x="245.1" y="309.9">SYS_GND</text>
</g>
<g font-size="2.3" fill="#000080">
<text x="394.1" y="191.3">U18</text>
<text x="158.7" y="202.7">R90</text>
<text x="393.5" y="206.6">AT24C02</text>
<text x="225.3" y="223.5">U15</text>
<text x="128.3" y="235.7">R92</text>
<text x="409.4" y="261.6">R87</text>
<text x="217.4" y="276.1">ADM1066ASUZ</text>
<text x="384" y="276.9">R91</text>
</g>
</svg>
